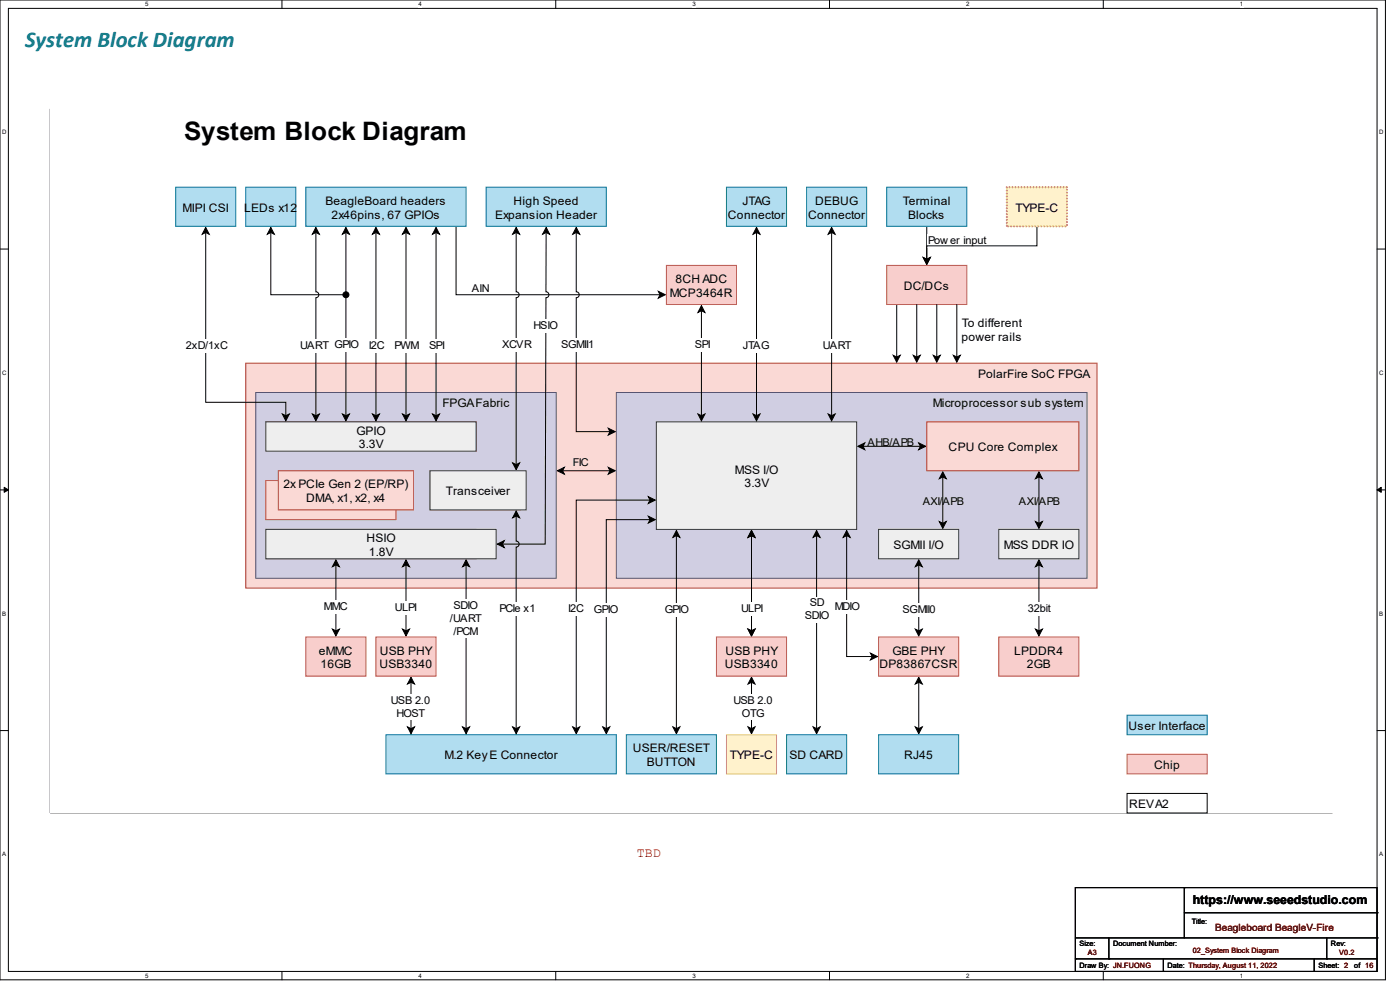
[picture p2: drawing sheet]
<svg xmlns="http://www.w3.org/2000/svg" width="297mm" height="210mm" viewBox="0 0 297 210" stroke-linecap="round" stroke-linejoin="round" font-family="sans-serif">
<path d="M0 0h293.9v207.9h-293.9zM1.8 1.8h290.3v204.3h-290.3z" fill="none" stroke="#000" stroke-width=".21"/>
<g fill="#fff">
<path d="M30.8 .2h.7v1.4h-.7z"/>
<path d="M30.8 206.2h.7v1.4h-.7z"/>
</g>
<path d="M59.8 0v1.8M59.8 206.1v1.8" fill="none" stroke="#000" stroke-width=".21"/>
<g fill="#fff">
<path d="M88.8 .2h.7v1.4h-.7z"/>
<path d="M88.8 206.2h.7v1.4h-.7z"/>
</g>
<path d="M117.9 0v1.8M117.9 206.1v1.8" fill="none" stroke="#000" stroke-width=".21"/>
<g fill="#fff">
<path d="M146.9 .2h.7v1.4h-.7z"/>
<path d="M146.9 206.2h.7v1.4h-.7z"/>
</g>
<path d="M176 0v1.8M176 206.1v1.8" fill="none" stroke="#000" stroke-width=".21"/>
<g fill="#fff">
<path d="M205 .2h.7v1.4h-.7z"/>
<path d="M205 206.2h.7v1.4h-.7z"/>
</g>
<path d="M234.1 0v1.8M234.1 206.1v1.8" fill="none" stroke="#000" stroke-width=".21"/>
<g fill="#fff">
<path d="M263.1 .2h.6v1.4h-.6z"/>
<path d="M263.1 206.2h.6v1.4h-.6z"/>
<path d="M.5 27.3h.9v1.4h-.9z"/>
<path d="M292.6 27.3h.9v1.4h-.9z"/>
<path d="M.5 78.4h.9v1.4h-.9z"/>
<path d="M292.6 78.4h.9v1.4h-.9z"/>
</g>
<path d="M0 52.8h1.8M292.1 52.8h1.8" fill="none" stroke="#000" stroke-width=".21"/>
<g fill="#fff">
<path d="M.5 129.5h.8v1.4h-.8z"/>
<path d="M292.6 129.5h.8v1.4h-.8z"/>
</g>
<path d="M0 103.9h1.8M292.1 103.9h1.8" fill="none" stroke="#000" stroke-width=".21"/>
<path d="M.9 103.4l.9 .5-.9 .5zM292.1 103.9l.9-.5v1z" fill="#000" stroke="#000" stroke-width=".21"/>
<g fill="#fff">
<path d="M.5 180.5h.8v1.4h-.8z"/>
<path d="M292.6 180.5h.8v1.4h-.8z"/>
</g>
<path d="M0 155h1.8M292.1 155h1.8" fill="none" stroke="#000" stroke-width=".21"/>
<path d="M10.7 23.2h272v149.2h-272z" fill="#fff"/>
<path d="M10.7 23.1h272v149.3h-272z" fill="none" stroke="#000" stroke-width=".21"/>
<path d="M10.6 23.1h272.1v149.4h-272.1z" fill-rule="evenodd" fill="#fff"/>
<g fill="none" stroke="#000" stroke-width=".21">
<path d="M57.5 48.2l.7 1.5-.7-.4-.8 .4zM57.5 49.3v13.2h15.2"/>
<circle cx="73.4" cy="62.5" r=".63"/>
</g>
<g fill="#000">
<path d="M57.5 48.2l.7 1.5-.7-.4-.8 .4z"/>
<circle cx="73.4" cy="62.5" r=".63"/>
</g>
<path d="M52.1 77h180.6v47.8h-180.6z" fill-rule="evenodd" fill="#fad9d5"/>
<path d="M52.1 77h180.6v47.8h-180.6z" fill="none" stroke="#ae4132" stroke-width=".21"/>
<path d="M118.2 99.9l1.5-.8-.3 .8 .3 .7zM119.4 99.9h10M129 99.1l1.5 .8-1.5 .7 .4-.7z" fill="none" stroke="#000" stroke-width=".21"/>
<path d="M118.2 99.9l1.5-.8-.3 .8 .3 .7zM129 99.1l1.5 .8-1.5 .7 .4-.7z" fill="#000"/>
<path d="M130.7 83.3h99.9v39.4h-99.9z" fill-rule="evenodd" fill="#d0cee2"/>
<path d="M130.7 83.3h99.9v39.4h-99.9z" fill="none" stroke="#56517e" stroke-width=".21"/>
<path d="M182 94.7l1.5-.7-.4 .7 .4 .7zM183.1 94.7h12.2M194.9 94l1.5 .7-1.5 .7 .4-.7zM199.3 110.6l.7 .4 .8-.4-.8 1.5zM200 100.1l.8 1.4-.8-.3-.7 .3zM200 101.2v9.8M219.7 110.6l.7 .4 .8-.4-.8 1.5zM220.4 100.1l.8 1.4-.8-.3-.7 .3zM220.4 101.2v9.8" fill="none" stroke="#000" stroke-width=".21"/>
<path d="M182 94.7l1.5-.7-.4 .7 .4 .7zM194.9 94l1.5 .7-1.5 .7 .4-.7zM200 100.1l.8 1.4-.8-.3-.7 .3zM199.3 110.6l.7 .4 .8-.4-.8 1.5zM220.4 100.1l.8 1.4-.8-.3-.7 .3zM219.7 110.6l.7 .4 .8-.4-.8 1.5z" fill="#000"/>
<path d="M196.6 89.5h32.3v10.4h-32.3z" fill-rule="evenodd" fill="#fad9d5"/>
<path d="M196.6 89.5h32.3v10.4h-32.3z" fill="none" stroke="#ae4132" stroke-width=".21"/>
<path d="M54.3 83.3h63.7v39.4h-63.7z" fill-rule="evenodd" fill="#d0cee2"/>
<path d="M54.3 83.3h63.7v39.4h-63.7z" fill="none" stroke="#56517e" stroke-width=".21"/>
<path d="M69.5 107.5l.7 .4 .7-.4-.7 1.5zM70.2 106.3l.7 1.5-.7-.4-.7 .4zM70.2 107.4v.5" fill="none" stroke="#000" stroke-width=".21"/>
<path d="M70.2 106.3l.7 1.5-.7-.4-.7 .4zM69.5 107.5l.7 .4 .7-.4-.7 1.5z" fill="#000"/>
<path d="M56.4 101.9h27.6v8.3h-27.6z" fill-rule="evenodd" fill="#fad9d5"/>
<path d="M56.4 101.9h27.6v8.3h-27.6z" fill="none" stroke="#ae4132" stroke-width=".21"/>
<path d="M59 99.9h28.7v8.3h-28.7z" fill-rule="evenodd" fill="#fad9d5"/>
<path d="M59 99.9h28.7v8.3h-28.7z" fill="none" stroke="#ae4132" stroke-width=".21"/>
<path d="M194.9 118.8l.8 1.4-.8-.3-.7 .3zM194.9 119.9v13.9M194.2 133.5l.7 .3 .8-.3-.8 1.4z" fill="none" stroke="#000" stroke-width=".21"/>
<path d="M194.9 118.8l.8 1.4-.8-.3-.7 .3zM194.2 133.5l.7 .3 .8-.3-.8 1.4z" fill="#000"/>
<path d="M190.9 127.9h8.3v2.9h-8.3z" fill-rule="evenodd" fill="#fff"/>
<path d="M186.4 112.3h17v6.2h-17z" fill-rule="evenodd" fill="#eee"/>
<path d="M186.4 112.3h17v6.2h-17z" fill="none" stroke="#36393d" stroke-width=".21"/>
<path d="M159.4 112.5l.8 1.5-.8-.4-.7 .4zM159.4 113.6v20.2M158.7 133.5l.7 .3 .8-.3-.8 1.4z" fill="none" stroke="#000" stroke-width=".21"/>
<path d="M159.4 112.5l.8 1.5-.8-.4-.7 .4zM158.7 133.5l.7 .3 .8-.3-.8 1.4z" fill="#000"/>
<path d="M156.7 127.7h5.7v2.9h-5.7z" fill-rule="evenodd" fill="#fff"/>
<path d="M173.2 112.5l.8 1.5-.8-.4-.7 .4zM173.2 113.6v41M172.5 154.2l.7 .4 .8-.4-.8 1.5z" fill="none" stroke="#000" stroke-width=".21"/>
<path d="M173.2 112.5l.8 1.5-.8-.4-.7 .4zM172.5 154.2l.7 .4 .8-.4-.8 1.5z" fill="#000"/>
<path d="M170.3 126.6h6.1v5.4h-6.1z" fill-rule="evenodd" fill="#fff"/>
<path d="M143.5 112.5l.7 1.5-.7-.4-.7 .4zM143.5 113.6v41M142.8 154.2l.7 .4 .7-.4-.7 1.5z" fill="none" stroke="#000" stroke-width=".21"/>
<path d="M143.5 112.5l.7 1.5-.7-.4-.7 .4zM142.8 154.2l.7 .4 .7-.4-.7 1.5z" fill="#000"/>
<path d="M140.5 127.9h6.2v2.9h-6.2z" fill-rule="evenodd" fill="#fff"/>
<path d="M179.6 112.5l.8 1.5-.8-.4-.7 .4zM179.6 113.6v25.7h5.4M184.7 138.6l1.5 .7-1.5 .7 .3-.7z" fill="none" stroke="#000" stroke-width=".21"/>
<path d="M179.6 112.5l.8 1.5-.8-.4-.7 .4zM184.7 138.6l1.5 .7-1.5 .7 .3-.7z" fill="#000"/>
<path d="M176.6 127.2h6.6v3h-6.6z" fill-rule="evenodd" fill="#fff"/>
<path d="M137.5 105.4l1.5 .7-1.5 .7 .4-.7zM137.9 106.1h-15.6v48.5M121.5 154.2l.8 .4 .7-.4-.7 1.5z" fill="none" stroke="#000" stroke-width=".21"/>
<path d="M137.5 105.4l1.5 .7-1.5 .7 .4-.7zM121.5 154.2l.8 .4 .7-.4-.7 1.5z" fill="#000"/>
<path d="M120.3 127.7h4.1v2.9h-4.1z" fill-rule="evenodd" fill="#fff"/>
<path d="M137.5 109.5l1.5 .7-1.5 .8 .4-.8zM137.9 110.2h-9.3v44.4M127.9 154.2l.7 .4 .8-.4-.8 1.5z" fill="none" stroke="#000" stroke-width=".21"/>
<path d="M137.5 109.5l1.5 .7-1.5 .8 .4-.8zM127.9 154.2l.7 .4 .8-.4-.8 1.5z" fill="#000"/>
<path d="M125.7 127.9h6.1v2.9h-6.1z" fill-rule="evenodd" fill="#fff"/>
<path d="M139.2 89.5h42.5v22.8h-42.5z" fill-rule="evenodd" fill="#eee"/>
<path d="M139.2 89.5h42.5v22.8h-42.5z" fill="none" stroke="#36393d" stroke-width=".21"/>
<path d="M220.4 118.8l.8 1.4-.8-.3-.7 .3zM220.4 119.9v13.9M219.7 133.5l.7 .3 .8-.3-.8 1.4z" fill="none" stroke="#000" stroke-width=".21"/>
<path d="M220.4 118.8l.8 1.4-.8-.3-.7 .3zM219.7 133.5l.7 .3 .8-.3-.8 1.4z" fill="#000"/>
<path d="M217.4 127.7h6.2v2.9h-6.2z" fill-rule="evenodd" fill="#fff"/>
<path d="M211.9 112.3h17v6.2h-17z" fill-rule="evenodd" fill="#eee"/>
<path d="M211.9 112.3h17v6.2h-17z" fill="none" stroke="#36393d" stroke-width=".21"/>
<path d="M211.9 135.1h17v8.3h-17z" fill-rule="evenodd" fill="#f8cecc"/>
<path d="M211.9 135.1h17v8.3h-17z" fill="none" stroke="#b85450" stroke-width=".21"/>
<path d="M194.2 154.2l.7 .4 .8-.4-.8 1.5zM194.9 143.7l.8 1.4-.8-.4-.7 .4zM194.9 144.7v9.9" fill="none" stroke="#000" stroke-width=".21"/>
<path d="M194.9 143.7l.8 1.4-.8-.4-.7 .4zM194.2 154.2l.7 .4 .8-.4-.8 1.5z" fill="#000"/>
<path d="M186.4 135.1h17v8.3h-17z" fill-rule="evenodd" fill="#f8cecc"/>
<path d="M186.4 135.1h17v8.3h-17z" fill="none" stroke="#b85450" stroke-width=".21"/>
<path d="M186.4 155.9h17v8.3h-17z" fill-rule="evenodd" fill="#b1ddf0"/>
<path d="M186.4 155.9h17v8.3h-17z" fill="none" stroke="#10739e" stroke-width=".21"/>
<path d="M158.7 154.2l.7 .4 .8-.4-.8 1.5zM159.4 143.7l.8 1.4-.8-.4-.7 .4zM159.4 144.7v9.9" fill="none" stroke="#000" stroke-width=".21"/>
<path d="M159.4 143.7l.8 1.4-.8-.4-.7 .4zM158.7 154.2l.7 .4 .8-.4-.8 1.5z" fill="#000"/>
<path d="M155.4 147.4h9.1v5.4h-9.1z" fill-rule="evenodd" fill="#fff"/>
<path d="M152 135.1h14.9v8.3h-14.9z" fill-rule="evenodd" fill="#f8cecc"/>
<path d="M152 135.1h14.9v8.3h-14.9z" fill="none" stroke="#b85450" stroke-width=".21"/>
<path d="M154.1 155.9h10.6v8.3h-10.6z" fill-rule="evenodd" fill="#fff2cc"/>
<path d="M154.1 155.9h10.6v8.3h-10.6z" fill="none" stroke="#d6b656" stroke-width=".21"/>
<path d="M148.8 64.8l.8 1.5-.8-.4-.7 .4zM148.8 65.9v22.3M148.1 87.8l.7 .4 .8-.4-.8 1.5z" fill="none" stroke="#000" stroke-width=".21"/>
<path d="M148.8 64.8l.8 1.5-.8-.4-.7 .4zM148.1 87.8l.7 .4 .8-.4-.8 1.5z" fill="#000"/>
<path d="M146.9 71.7h4.2v2.9h-4.2z" fill-rule="evenodd" fill="#fff"/>
<path d="M96.8 48v14.5h43.2M139.7 61.8l1.4 .7-1.4 .8 .3-.8z" fill="none" stroke="#000" stroke-width=".21"/>
<path d="M139.7 61.8l1.4 .7-1.4 .8 .3-.8z" fill="#000"/>
<path d="M141.4 56.3h14.8v8.3h-14.8z" fill-rule="evenodd" fill="#f8cecc"/>
<path d="M141.4 56.3h14.8v8.3h-14.8z" fill="none" stroke="#b85450" stroke-width=".21"/>
<path d="M166.9 155.9h12.7v8.3h-12.7z" fill-rule="evenodd" fill="#b1ddf0"/>
<path d="M166.9 155.9h12.7v8.3h-12.7z" fill="none" stroke="#10739e" stroke-width=".21"/>
<path d="M132.9 155.9h19.1v8.3h-19.1z" fill-rule="evenodd" fill="#b1ddf0"/>
<path d="M132.9 155.9h19.1v8.3h-19.1z" fill="none" stroke="#10739e" stroke-width=".21"/>
<path d="M81.9 155.9h48.8v8.3h-48.8z" fill-rule="evenodd" fill="#b1ddf0"/>
<path d="M81.9 155.9h48.8v8.3h-48.8z" fill="none" stroke="#10739e" stroke-width=".21"/>
<path d="M56.4 112.3h44.6v6.2h-44.6z" fill-rule="evenodd" fill="#f8cecc"/>
<path d="M56.4 112.3h44.6v6.2h-44.6z" fill="none" stroke="#b85450" stroke-width=".21"/>
<path d="M67 48.2l.8 1.5-.8-.4-.7 .4zM67 49.3v12.6a.62 .62 0 0 1 .6 .6 .62 .62 0 0 1-.6 .6v25.1M66.3 87.8l.7 .4 .8-.4-.8 1.5z" fill="none" stroke="#000" stroke-width=".21"/>
<path d="M67 48.2l.8 1.5-.8-.4-.7 .4zM66.3 87.8l.7 .4 .8-.4-.8 1.5z" fill="#000"/>
<path d="M63.4 71.9h6.8v2.9h-6.8z" fill-rule="evenodd" fill="#fff"/>
<path d="M92.5 48.2l.7 1.5-.7-.4-.7 .4zM92.5 49.3v38.9M91.8 87.8l.7 .4 .7-.4-.7 1.5z" fill="none" stroke="#000" stroke-width=".21"/>
<path d="M92.5 48.2l.7 1.5-.7-.4-.7 .4zM91.8 87.8l.7 .4 .7-.4-.7 1.5z" fill="#000"/>
<path d="M90.6 71.9h4.2v2.9h-4.2z" fill-rule="evenodd" fill="#fff"/>
<path d="M79.8 48.2l.7 1.5-.7-.4-.8 .4zM79.8 49.3v38.9M79 87.8l.8 .4 .7-.4-.7 1.5z" fill="none" stroke="#000" stroke-width=".21"/>
<path d="M79.8 48.2l.7 1.5-.7-.4-.8 .4zM79 87.8l.8 .4 .7-.4-.7 1.5z" fill="#000"/>
<path d="M78.1 71.9h4v2.9h-4z" fill-rule="evenodd" fill="#fff"/>
<path d="M86.1 48.2l.8 1.5-.8-.4-.7 .4zM86.1 49.3v38.9M85.4 87.8l.7 .4 .8-.4-.8 1.5z" fill="none" stroke="#000" stroke-width=".21"/>
<path d="M86.1 48.2l.8 1.5-.8-.4-.7 .4zM85.4 87.8l.7 .4 .8-.4-.8 1.5z" fill="#000"/>
<path d="M83.4 71.9h6.1v2.9h-6.1z" fill-rule="evenodd" fill="#fff"/>
<path d="M73.4 48.2l.7 1.5-.7-.4-.8 .4zM73.4 49.3v38.9M72.6 87.8l.8 .4 .7-.4-.7 1.5z" fill="none" stroke="#000" stroke-width=".21"/>
<path d="M73.4 48.2l.7 1.5-.7-.4-.8 .4zM72.6 87.8l.8 .4 .7-.4-.7 1.5z" fill="#000"/>
<path d="M70.6 71.7h6.2v2.9h-6.2z" fill-rule="evenodd" fill="#fff"/>
<path d="M56.4 89.5h44.6v6.2h-44.6z" fill-rule="evenodd" fill="#f8cecc"/>
<path d="M56.4 89.5h44.6v6.2h-44.6z" fill="none" stroke="#b85450" stroke-width=".21"/>
<path d="M43.6 48.2l.8 1.5-.8-.4-.7 .4zM43.6 49.3v36h17v2.9M59.9 87.8l.7 .4 .8-.4-.8 1.5z" fill="none" stroke="#000" stroke-width=".21"/>
<path d="M43.6 48.2l.8 1.5-.8-.4-.7 .4zM59.9 87.8l.7 .4 .8-.4-.8 1.5z" fill="#000"/>
<path d="M39.2 71.9h9.3v2.9h-9.3z" fill-rule="evenodd" fill="#fff"/>
<path d="M37.3 39.7h12.7v8.3h-12.7z" fill-rule="evenodd" fill="#b1ddf0"/>
<path d="M37.3 39.7h12.7v8.3h-12.7z" fill="none" stroke="#10739e" stroke-width=".21"/>
<path d="M71.3 118.8l.7 1.4-.7-.3-.8 .3zM71.3 119.9v13.9M70.5 133.5l.8 .3 .7-.3-.7 1.4z" fill="none" stroke="#000" stroke-width=".21"/>
<path d="M71.3 118.8l.7 1.4-.7-.3-.8 .3zM70.5 133.5l.8 .3 .7-.3-.7 1.4z" fill="#000"/>
<path d="M68.3 127.2h5.9v3h-5.9z" fill-rule="evenodd" fill="#fff"/>
<path d="M64.9 39.7h34v8.3h-34z" fill-rule="evenodd" fill="#b1ddf0"/>
<path d="M64.9 39.7h34v8.3h-34z" fill="none" stroke="#10739e" stroke-width=".21"/>
<path d="M91.2 99.9h19.2v8.3h-19.2z" fill-rule="evenodd" fill="#f8cecc"/>
<path d="M91.2 99.9h19.2v8.3h-19.2z" fill="none" stroke="#b85450" stroke-width=".21"/>
<path d="M115.9 49.3l-.1 12.6a.62 .62 0 0 1 .7 .6 .62 .62 0 0 1-.7 .6l-.1 52.3h-9.1M115.9 48.2l.7 1.5-.7-.4-.8 .4zM105.5 115.4l1.5-.7-.4 .7 .4 .7z" fill="none" stroke="#000" stroke-width=".21"/>
<path d="M115.9 48.2l.7 1.5-.7-.4-.8 .4zM105.5 115.4l1.5-.7-.4 .7 .4 .7z" fill="#000"/>
<path d="M112.7 67.7h6.2v2.9h-6.2z" fill-rule="evenodd" fill="#fff"/>
<path d="M109.5 48.2l.7 1.5-.7-.4-.7 .4zM109.5 49.3v12.6a.62 .62 0 0 1 .6 .6 .62 .62 0 0 1-.6 .6v35.5M108.8 98.2l.7 .4 .7-.4-.7 1.4z" fill="none" stroke="#000" stroke-width=".21"/>
<path d="M109.5 48.2l.7 1.5-.7-.4-.7 .4zM108.8 98.2l.7 .4 .7-.4-.7 1.4z" fill="#000"/>
<path d="M106.3 71.7h7v2.9h-7z" fill-rule="evenodd" fill="#fff"/>
<path d="M122.3 49.3v12.6a.62 .62 0 0 1 .6 .6 .62 .62 0 0 1-.6 .6v28.5h7.1M122.3 48.2l.7 1.5-.7-.4-.8 .4zM129 90.8l1.5 .8-1.5 .7 .4-.7z" fill="none" stroke="#000" stroke-width=".21"/>
<path d="M122.3 48.2l.7 1.5-.7-.4-.8 .4zM129 90.8l1.5 .8-1.5 .7 .4-.7z" fill="#000"/>
<path d="M118.6 71.7h8.3v2.9h-8.3z" fill-rule="evenodd" fill="#fff"/>
<path d="M103.1 39.7h25.5v8.3h-25.5z" fill-rule="evenodd" fill="#b1ddf0"/>
<path d="M103.1 39.7h25.5v8.3h-25.5z" fill="none" stroke="#10739e" stroke-width=".21"/>
<path d="M64.9 135.1h12.7v8.3h-12.7z" fill-rule="evenodd" fill="#f8cecc"/>
<path d="M64.9 135.1h12.7v8.3h-12.7z" fill="none" stroke="#b85450" stroke-width=".21"/>
<path d="M86.1 118.8l.8 1.4-.8-.3-.7 .3zM86.1 119.9v13.9M85.4 133.5l.7 .3 .8-.3-.8 1.4z" fill="none" stroke="#000" stroke-width=".21"/>
<path d="M86.1 118.8l.8 1.4-.8-.3-.7 .3zM85.4 133.5l.7 .3 .8-.3-.8 1.4z" fill="#000"/>
<path d="M83.4 127.5h5.7v2.9h-5.7z" fill-rule="evenodd" fill="#fff"/>
<path d="M98.9 118.8l.7 1.4-.7-.3-.8 .3zM98.9 119.9v34.7M98.1 154.2l.8 .4 .7-.4-.7 1.5z" fill="none" stroke="#000" stroke-width=".21"/>
<path d="M98.9 118.8l.7 1.4-.7-.3-.8 .3zM98.1 154.2l.8 .4 .7-.4-.7 1.5z" fill="#000"/>
<path d="M95.3 127.2h7.4v8.1h-7.4z" fill-rule="evenodd" fill="#fff"/>
<path d="M56.4 112.3h48.9v6.2h-48.9z" fill-rule="evenodd" fill="#eee"/>
<path d="M56.4 112.3h48.9v6.2h-48.9z" fill="none" stroke="#36393d" stroke-width=".21"/>
<path d="M109.5 108.4l.7 1.4-.7-.3-.7 .3zM109.5 109.5v5.3a.62 .62 0 0 1 .6 .6 .62 .62 0 0 1-.6 .6v38.6M108.8 154.2l.7 .4 .7-.4-.7 1.5z" fill="none" stroke="#000" stroke-width=".21"/>
<path d="M109.5 108.4l.7 1.4-.7-.3-.7 .3zM108.8 154.2l.7 .4 .7-.4-.7 1.5z" fill="#000"/>
<path d="M105.7 127.7h8.7v2.9h-8.7z" fill-rule="evenodd" fill="#fff"/>
<path d="M91.2 99.9h20.4v8.3h-20.4z" fill-rule="evenodd" fill="#eee"/>
<path d="M91.2 99.9h20.4v8.3h-20.4z" fill="none" stroke="#36393d" stroke-width=".21"/>
<path d="M56.4 89.5h44.6v6.2h-44.6z" fill-rule="evenodd" fill="#eee"/>
<path d="M56.4 89.5h44.6v6.2h-44.6z" fill="none" stroke="#36393d" stroke-width=".21"/>
<path d="M195.9 54.6l.7 .4 .8-.4-.8 1.5zM196.6 48v7" fill="none" stroke="#000" stroke-width=".21"/>
<path d="M195.9 54.6l.7 .4 .8-.4-.8 1.5z" fill="#000"/>
<path d="M196.8 49.7h12.8v2.9h-12.8z" fill-rule="evenodd" fill="#fff"/>
<path d="M189.5 75.4l.7 .3 .8-.3-.8 1.4zM190.2 64.6v11.1" fill="none" stroke="#000" stroke-width=".21"/>
<path d="M189.5 75.4l.7 .3 .8-.3-.8 1.4z" fill="#000"/>
<path d="M188.1 56.3h17v8.3h-17z" fill-rule="evenodd" fill="#f8cecc"/>
<path d="M188.1 56.3h17v8.3h-17z" fill="none" stroke="#b85450" stroke-width=".21"/>
<path d="M188.1 39.7h17v8.3h-17z" fill-rule="evenodd" fill="#b1ddf0"/>
<path d="M188.1 39.7h17v8.3h-17z" fill="none" stroke="#10739e" stroke-width=".21"/>
<path d="M195.9 54.6l.7 .4 .8-.4-.8 1.5zM220 48v4.2h-23.4v2.8M193.7 75.4l.8 .3 .7-.3-.7 1.4zM194.5 64.6v11.1M198 75.4l.7 .3 .8-.3-.8 1.4zM198.7 64.6v11.1M202.2 75.4l.8 .3 .7-.3-.7 1.4zM203 64.6v11.1" fill="none" stroke="#000" stroke-width=".21"/>
<path d="M195.9 54.6l.7 .4 .8-.4-.8 1.5zM193.7 75.4l.8 .3 .7-.3-.7 1.4zM198 75.4l.7 .3 .8-.3-.8 1.4zM202.2 75.4l.8 .3 .7-.3-.7 1.4z" fill="#000"/>
<path d="M213.6 39.7h12.8v8.3h-12.8z" fill-rule="evenodd" fill="#fff2cc"/>
<path d="M213.5 47.8h.2v.2h-.2zM213.5 47.2h.2v.2h-.2zM213.5 46.6h.2v.2h-.2zM213.5 45.9h.2v.2h-.2zM213.5 45.3h.2v.2h-.2zM213.5 44.7h.2v.2h-.2zM213.5 44.1h.2v.2h-.2zM213.5 43.4h.2v.3h-.2zM213.5 42.8h.2v.2h-.2zM213.5 42.2h.2v.2h-.2zM213.5 41.6h.2v.2h-.2zM213.5 41h.2v.2h-.2zM213.5 40.3h.2v.2h-.2zM213.5 39.6h.1v.2l.1-.1v.2h-.2zM214 39.6h.3v.2h-.3zM214.7 39.6h.2v.2h-.2zM215.3 39.6h.2v.2h-.2zM216 39.6h.2v.2h-.2zM216.6 39.6h.2v.2h-.2zM217.2 39.6h.2v.2h-.2zM217.9 39.6h.2v.2h-.2zM218.5 39.6h.2v.2h-.2zM219.2 39.6h.2v.2h-.2zM219.8 39.6h.2v.2h-.2zM220.4 39.6h.2v.2h-.2zM221.1 39.6h.2v.2h-.2zM221.7 39.6h.2v.2h-.2zM222.3 39.6h.3v.2h-.3zM223 39.6h.2v.2h-.2zM223.6 39.6h.2v.2h-.2zM224.3 39.6h.2v.2h-.2zM224.9 39.6h.2v.2h-.2zM225.5 39.6h.2v.2h-.2zM226.2 39.6h.3v.1l-.3 .1zM226.3 40.2h.2v.2h-.2zM226.3 40.8h.2v.2h-.2zM226.3 41.4h.2v.2h-.2zM226.3 42h.2v.2h-.2zM226.3 42.6h.2v.2h-.2zM226.3 43.3h.2v.2h-.2zM226.3 43.9h.2v.2h-.2zM226.3 44.5h.2v.2h-.2zM226.3 45.1h.2v.2h-.2zM226.3 45.8h.2v.2h-.2zM226.3 46.4h.2v.2h-.2zM226.3 47h.2v.2h-.2zM226.3 47.6h.2v.2h-.2zM225.9 47.9h.2v.2h-.2zM225.3 47.9h.2v.2h-.2zM224.6 47.9h.2v.2h-.2zM224 47.9h.2v.2h-.2zM223.4 47.9h.2v.2h-.2zM222.7 47.9h.2v.2h-.2zM222.1 47.9h.2v.2h-.2zM221.4 47.9h.3v.2h-.3zM220.8 47.9h.2v.2h-.2zM220.2 47.9h.2v.2h-.2zM219.5 47.9h.2v.2h-.2zM218.9 47.9h.2v.2h-.2zM218.3 47.9h.2v.2h-.2zM217.6 47.9h.2v.2h-.2zM217 47.9h.2v.2h-.2zM216.3 47.9h.2v.2h-.2zM215.7 47.9h.2v.2h-.2zM215.1 47.9h.2v.2h-.2zM214.4 47.9h.2v.2h-.2zM213.8 47.9h.2v.2h-.2z" fill="#d6b656" stroke="#d6b656" stroke-width=".21"/>
<path d="M86.5 154.2l.7 .4 .7-.4-.7 1.5zM87.2 143.7l.7 1.4-.7-.4-.7 .4zM87.2 144.7v9.9" fill="none" stroke="#000" stroke-width=".21"/>
<path d="M87.2 143.7l.7 1.4-.7-.4-.7 .4zM86.5 154.2l.7 .4 .7-.4-.7 1.5z" fill="#000"/>
<path d="M82.7 147.4h9.2v5.4h-9.2z" fill-rule="evenodd" fill="#fff"/>
<path d="M79.8 135.1h12.7v8.3h-12.7z" fill-rule="evenodd" fill="#f8cecc"/>
<path d="M79.8 135.1h12.7v8.3h-12.7z" fill="none" stroke="#b85450" stroke-width=".21"/>
<path d="M52.1 39.7h10.7v8.3h-10.7z" fill-rule="evenodd" fill="#b1ddf0"/>
<path d="M52.1 39.7h10.7v8.3h-10.7z" fill="none" stroke="#10739e" stroke-width=".21"/>
<path d="M160.5 48.2l.7 1.5-.7-.4-.7 .4zM160.5 49.3v38.9M159.8 87.8l.7 .4 .7-.4-.7 1.5z" fill="none" stroke="#000" stroke-width=".21"/>
<path d="M160.5 48.2l.7 1.5-.7-.4-.7 .4zM159.8 87.8l.7 .4 .7-.4-.7 1.5z" fill="#000"/>
<path d="M157.5 71.9h6.2v2.9h-6.2z" fill-rule="evenodd" fill="#fff"/>
<path d="M154.1 39.7h12.8v8.3h-12.8z" fill-rule="evenodd" fill="#b1ddf0"/>
<path d="M154.1 39.7h12.8v8.3h-12.8z" fill="none" stroke="#10739e" stroke-width=".21"/>
<path d="M176.4 48.2l.8 1.5-.8-.4-.7 .4zM176.4 49.3v38.9M175.7 87.8l.7 .4 .8-.4-.8 1.5z" fill="none" stroke="#000" stroke-width=".21"/>
<path d="M176.4 48.2l.8 1.5-.8-.4-.7 .4zM175.7 87.8l.7 .4 .8-.4-.8 1.5z" fill="#000"/>
<path d="M174.3 71.9h6.8v2.9h-6.8z" fill-rule="evenodd" fill="#fff"/>
<path d="M171.1 39.7h12.8v8.3h-12.8z" fill-rule="evenodd" fill="#b1ddf0"/>
<path d="M171.1 39.7h12.8v8.3h-12.8z" fill="none" stroke="#10739e" stroke-width=".21"/>
<path d="M239.1 151.7h17v4.2h-17z" fill-rule="evenodd" fill="#b1ddf0"/>
<path d="M239.1 151.7h17v4.2h-17z" fill="none" stroke="#10739e" stroke-width=".21"/>
<path d="M239.1 160h17v4.2h-17z" fill-rule="evenodd" fill="#f8cecc"/>
<path d="M239.1 160h17v4.2h-17z" fill="none" stroke="#b85450" stroke-width=".21"/>
<path d="M239.1 168.3h17v4.2h-17z" fill-rule="evenodd" fill="#fff"/>
<g fill="none" stroke="#000" stroke-width=".21">
<path d="M239.1 168.3h17v4.2h-17zM228.1 188.3h64v17.8h-64zM228.1 199h64M235.2 199v4.4M251.2 188.3h.1M251.2 188.3v10.7M251.2 193.6h40.9M281.5 199v4.4M292.1 199h.1M292.1 193.6h.1M228.1 203.4h.1M228.1 203.4h64"/>
<path d="M235.2 203.4h.1M246.8 206.1h.1M246.8 203.4v2.7M278.8 206.1h.1M278.8 203.4v2.7M281.5 203.4h.1"/>
</g>
<text font-size="5.4" x="39.1" y="29.8">System Block Diagram</text>
<text font-size="4.8" fill="#008080" x="5.3" y="9.9">System Block Diagram</text>
<text font-size="2.8" fill="#800000" x="135.1" y="181.8">TBD</text>
<text font-size="2.6" x="253" y="191.8">https://www.seeedstudio.com</text>
<g font-size="2.5">
<text x="38.7" y="44.9">MIPI CSI</text>
<text x="51.8" y="44.9">LEDs x12</text>
<text x="69" y="43.4">BeagleBoard headers</text>
<text x="70.3" y="46.4">2x46pins, 67 GPIOs</text>
<text x="105" y="46.4">Expansion Header</text>
<text x="109" y="43.4">High Speed</text>
<text x="154.4" y="46.4">Connector</text>
<text x="157.5" y="43.4">JTAG</text>
<text x="171.4" y="46.4">Connector</text>
<text x="172.9" y="43.4">DEBUG</text>
<text x="191.5" y="43.4">Terminal</text>
<text x="192.7" y="46.4">Blocks</text>
<text x="215.4" y="44.9">TYPE-C</text>
<text x="142.1" y="62.9">MCP3464R</text>
<text x="143.3" y="60">8CH ADC</text>
<text x="191.7" y="61.5">DC/DCs</text>
<text x="204" y="69.4">To different</text>
<text x="204" y="72.3">power rails</text>
<text x="207.5" y="80.2">PolarFire SoC FPGA</text>
<text x="93.9" y="86.4">FPGA Fabric</text>
<text x="197.9" y="86.4">Microprocessor sub system</text>
<text x="75.6" y="93.6">GPIO</text>
<text x="75.6" y="92.2">GPIO</text>
<text x="76.2" y="95.1">3.3V</text>
<text x="201.3" y="95.7">CPU Core Complex</text>
<text x="155.9" y="100.5">MSS I/O</text>
<text x="60.1" y="103.6">2x PCIe Gen 2 (EP/RP)</text>
<text x="65" y="106.5">DMA, x1, x2, x4</text>
<text x="94" y="105.1">Transceiver</text>
<text x="94.6" y="105.1">Transceiver</text>
<text x="157.9" y="103.4">3.3V</text>
<text x="75.6" y="116.5">HSIO</text>
<text x="77.7" y="115">HSIO</text>
<text x="78.3" y="117.9">1.8V</text>
<text x="189.6" y="116.5">SGMII I/O</text>
<text x="212.9" y="116.5">MSS DDR IO</text>
<text x="67.6" y="138.9">eMMC</text>
<text x="68" y="141.8">16GB</text>
<text x="80.5" y="141.8">USB3340</text>
<text x="80.6" y="138.9">USB PHY</text>
<text x="153.8" y="141.8">USB3340</text>
<text x="153.9" y="138.9">USB PHY</text>
<text x="186.6" y="141.8">DP83867CSR</text>
<text x="189.4" y="138.9">GBE PHY</text>
<text x="215.2" y="138.9">LPDDR4</text>
<text x="217.8" y="141.8">2GB</text>
<text x="239.4" y="154.9">User Interface</text>
<text x="94.3" y="161.1">M.2 Key E Connector</text>
<text x="134.2" y="159.6">USER/RESET</text>
<text x="154.9" y="161.1">TYPE-C</text>
<text x="167.5" y="161.1">SD CARD</text>
<text x="191.8" y="161.1">RJ45</text>
<text x="137.2" y="162.5">BUTTON</text>
<text x="244.9" y="163.2">Chip</text>
<text x="239.5" y="171.4">REV A2</text>
</g>
<g font-size="2.3">
<text x="196.9" y="51.7">Pow er input</text>
<text x="100.1" y="61.9">AIN</text>
<text x="113.2" y="69.9">HSIO</text>
<text x="39.5" y="74">2xD/1xC</text>
<text x="63.7" y="74">UART</text>
<text x="70.9" y="73.9">GPIO</text>
<text x="78.3" y="74">I2C</text>
<text x="83.7" y="74">PWM</text>
<text x="91" y="74">SPI</text>
<text x="106.5" y="73.9">XCVR</text>
<text x="119.1" y="73.9">SGMII1</text>
<text x="147.4" y="73.9">SPI</text>
<text x="157.6" y="74">JTAG</text>
<text x="174.6" y="74">UART</text>
<text x="184.1" y="94.7">AHB/APB</text>
<text x="121.5" y="98.9">FIC</text>
<text x="195.7" y="107.2">AXI/APB</text>
<text x="216.2" y="107.1">AXI/APB</text>
<text x="68.7" y="129.3">MMC</text>
<text x="83.8" y="129.6">ULPI</text>
<text x="95.5" y="132">/UART</text>
<text x="96.2" y="129.3">SDIO</text>
<text x="106" y="129.8">PCIe x1</text>
<text x="120.6" y="129.9">I2C</text>
<text x="126" y="130.1">GPIO</text>
<text x="141" y="130">GPIO</text>
<text x="157.3" y="129.9">ULPI</text>
<text x="170.8" y="131.3">SDIO</text>
<text x="171.8" y="128.6">SD</text>
<text x="177.1" y="129.4">MDIO</text>
<text x="191.5" y="130">SGMII0</text>
<text x="218.1" y="129.8">32bit</text>
<text x="96.2" y="134.7">/PCM</text>
<text x="82.9" y="149.4">USB 2.0</text>
<text x="155.6" y="149.4">USB 2.0</text>
<text x="84.1" y="152.1">HOST</text>
<text x="157.4" y="152.1">OTG</text>
</g>
<text font-size="2.1" fill="#800000" x="257.8" y="197.5">Beagleboard BeagleV-Fire</text>
<g font-size="1.6">
<text x="252.8" y="196">Title:</text>
<text x="229" y="200.7">Size:</text>
<text x="236.1" y="200.7">Document Number:</text>
<text x="282.4" y="200.7">Rev:</text>
<text x="229" y="205.4">Draw By: JN.FUONG</text>
<text x="247.7" y="205.4">Date: Thursday, August 11, 2022</text>
<text x="279.7" y="205.4">Sheet: 2</text>
<text x="287.3" y="205.4">of 16</text>
</g>
<g font-size="1.6" fill="#800000">
<text x="230.8" y="202.7">A3</text>
<text x="253" y="202.2">02_System Block Diagram</text>
<text x="284.1" y="202.7">V0.2</text>
</g>
<g font-size="1.3">
<text x="30.8" y="1.3">5</text>
<text x="88.8" y="1.3">4</text>
<text x="146.9" y="1.3">3</text>
<text x="205" y="1.3">2</text>
<text x="263.1" y="1.3">1</text>
<text x=".5" y="28.4">D</text>
<text x="292.6" y="28.4">D</text>
<text x=".5" y="79.5">C</text>
<text x="292.6" y="79.5">C</text>
<text x=".5" y="130.6">B</text>
<text x="292.6" y="130.6">B</text>
<text x=".5" y="181.7">A</text>
<text x="292.6" y="181.7">A</text>
<text x="30.8" y="207.4">5</text>
<text x="88.8" y="207.4">4</text>
<text x="146.9" y="207.4">3</text>
<text x="205" y="207.4">2</text>
<text x="263.1" y="207.4">1</text>
</g>
</svg>
